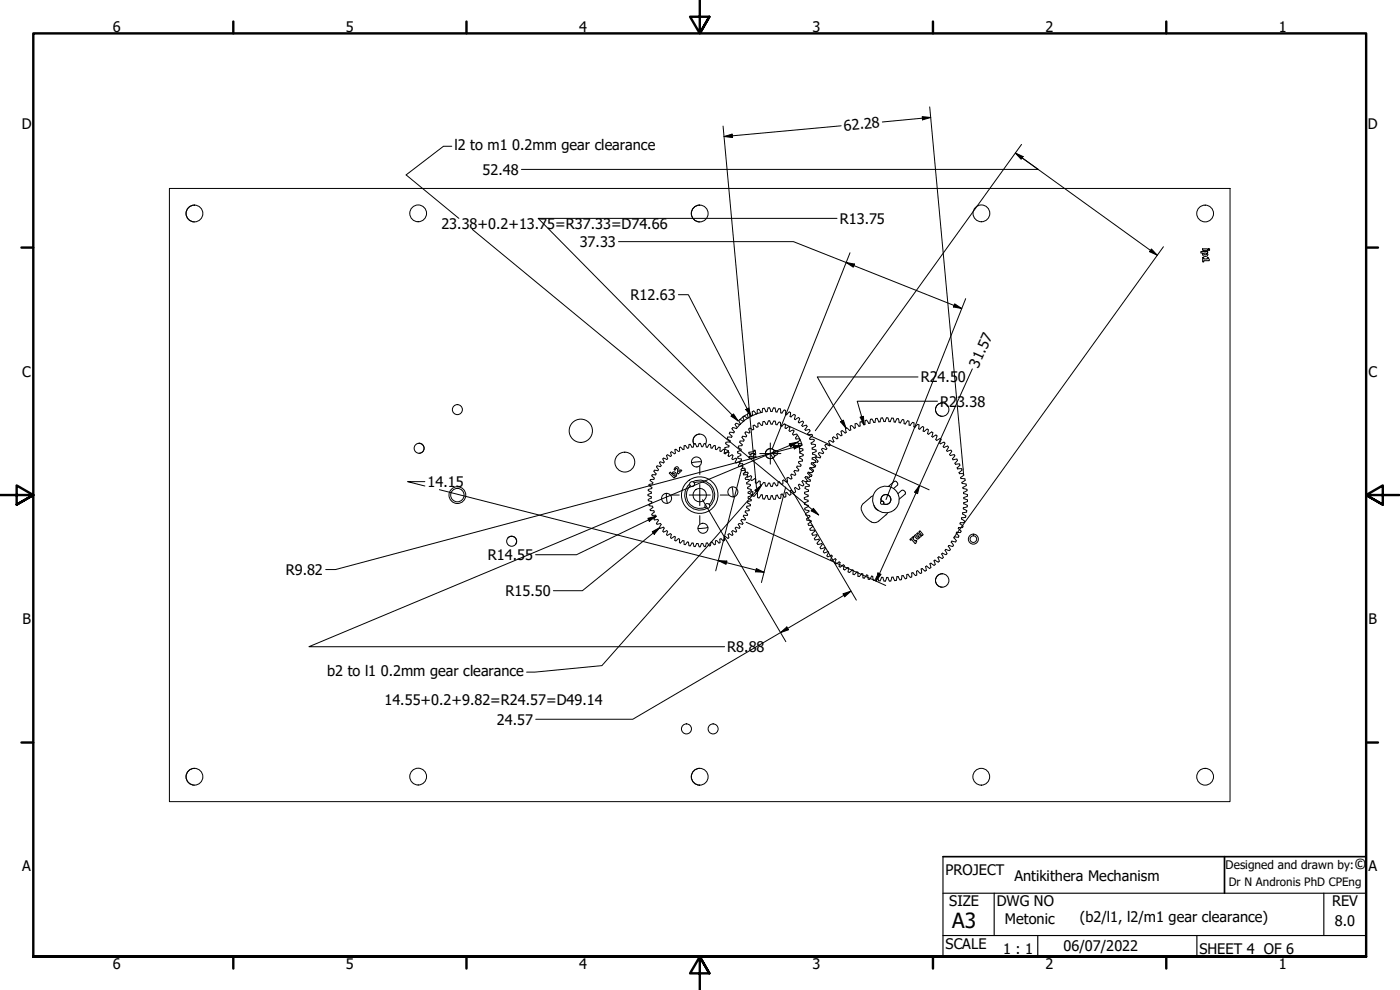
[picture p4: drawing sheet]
<svg xmlns="http://www.w3.org/2000/svg" width="420mm" height="297mm" viewBox="0 0 420 297" stroke-linecap="round" stroke-linejoin="round" font-family="sans-serif">
<!-- layer: Visible (ANSI) -->
<g fill="none" stroke="#000" stroke-width=".3">
<path d="M50.8 56.5h318.3v184h-318.3zM58.4 61.5a2.52 2.52 0 0 0-2.6 2.6 2.52 2.52 0 0 0 2.6 2.5M210 61.5a2.52 2.52 0 0 0-2.5 2.6 2.52 2.52 0 0 0 2.5 2.5M360.4 75.5h2.1v.4h-.2l.2 .5a.78 .78 0 0 1-1 .5 .78 .78 0 0 1-.5-1h-.6zM360.9 74.7h1.6v.4h-1.6zM360.9 77.3h.4v.4h1v-.4h.4l.2 .9h-1.6v.4h-.4zM361.3 75.9h.7v.5h-.6zM362.7 74.6h.3v.5h-.3zM125.8 133a1.5 1.5 0 0 1 1.5 1.5 1.5 1.5 0 0 1-1.5 1.5M197.2 139.8l-.2 .2 .6 .9-.2 .3M197.9 138.9l.3-.3 .9 .3M197.9 138.8l.5 .9"/>
<path d="M198.4 139.7l-.2 .3-1-.2M200 136.7l.4 .9M200.3 136.4l-.3 .3M200.3 136.4l.9 .6 .3-.2M200.4 137.7l-.3 .2-.9-.5-.2 .2-.1 .1 .5 .9-.3 .3M201.2 135.8l.3-.3 .9 .7 .3-.2M201.3 135.7l.2 1M202.6 134.9l.1 1M202.8 134.8l.8 .7 .3-.2M202.9 134.8l-.4 .2M203.9 134.3l.4-.1 .6 .7 .4-.1M203.9 134.3l.1 1"/>
<path d="M206.3 134.5l-.6-.8h-.2l-.2 .1v1M206.6 134.4l-.3 .1M206.8 133.4l-.1 1M208.3 133.1h.3l.5 .9M208.3 133.1l-.2 1-.2 .1h-.2l-.6-.9-.3 .1M209.8 133l.4 .1 .3 .9h.4M209.8 133l-.3 1h-.4M210 130.2a2.01 2.01 0 0 0-1.8 3 2.01 2.01 0 0 1 1.8-3 2.01 2.01 0 0 1 1.8 3M210.5 138.6l-3 .2M210.9 134l.4-.9h.4l.3 1 .1 .1h.2l.5-.9 .4 .1 .2 1 .3 .1M213.7 134.5l.6-.8h.2l.2 1.1 .4 .1M215.1 134.9l.7-.7 .3 .1v1"/>
<path d="M217.1 134.8l.4 .2M217.1 134.8l-.7 .7-.3-.2M217.5 135l-.2 1M217.5 135.9v.1M217.6 134.3l-.1 .4 1.1 .5v.4M217.7 133.1l1.1 .6-.1 .4-1.2 .2M218.2 131.5l1 .8-.1 .2v.1l-1.2 .1-.1 .4M218.3 135.6l-.9 .3M218.4 131.2l-.2 .4M218.5 136.8l.3 .2M218.6 136.7h.1M218.6 136.7v.1"/>
<path d="M218.6 135.5l-.1 .1M218.8 135.8l-.3 .9M218.8 135.8l-.3-.2-.9 .6-.3-.2M218.8 137l.9-.6 .3 .3-.4 .9M219.1 129.7l-.2 .3 .8 .9-.1 .3-1.2-.1M219.6 128.6l.8 .9M220.4 129.6l-.2 .3-1.1-.2M220.6 127.3l.5 1.2-.1 .1-1.1-.3-.2 .3M220.8 137.5l.3 .2M220.9 137.5l-1 .4-.3-.2M220.9 127l1.1 .5 .2-.3M220.9 127l-.3 .3"/>
<path d="M220.9 138.9l1-.3 .2 .2-.5 .9M221.1 137.7l-.4 1 .2 .2M221.4 135.9l.9 .4 .1 .3M221.5 137.5l1 .2M221.5 134.2l.9 .6M221.6 139.8l.2 .2M221.7 126.1l.5 1.1M222 132.7l.7 .7v.2v.1l-1.1 .2-.1 .4M222 139.1h.9l.1 .4-.4 .3M222.1 125.9l-.3 .2M222.1 132.3l-.1 .4M222.3 136.6l-.9 .5 .1 .4"/>
<path d="M222.4 134.8v.4l-1 .3v.4M222.5 137.7l.1 .4M222.5 138.1l-.7 .5M222.8 139.8l.2 .3-.6 .8 .2 .3M222.8 139.8l-1 .2M222.9 130.9l-.2 .3 .6 .8-.1 .4-1.1-.1M223.3 124.9l-.3 .2 .3 1.1-.2 .2-1.1-.6M224.7 135.7l1.7-.2-.1-.4h.4l.1 1.2-.4 .1v-.4l-1.1 .1 .1 .5h-.3zM224.7 124l-.4 .2 .3 1.1-.3 .2-1-.7M224.7 124l.9 .8M224.8 137.1l2.1-.3v.5l-2.1 .2zM225.1 129.7l-.3 .3-1-.4-.2 .3 .5 .9-.2 .3-1-.2"/>
<path d="M225.8 123.4l.1 1.2M225.9 124.6l-.3 .2M226 127.7l.3-.1 .8 .6M226 127.7l.2 1.1-.1 .1-.2 .1-.9-.6-.3 .3 .4 1M226.2 123.3l.7 .9 .4-.1M226.2 123.3l-.4 .2M227.7 122.8l-.4 .1v1.2M227.8 126.9l.7 .7M227.8 126.9l-.3 .1v1l-.3 .2M228.9 122.5l-.2 1.2-.3 .1-.7-1M229.3 122.5l.6 1h.3M229.3 122.5l-.4 .1"/>
<path d="M229.4 126.5l.5 .8h.4M229.4 126.4l-.4 .1-.1 1-.4 .2M230.6 126.3l-.3 1M230.6 126.3h.4l.4 .9 .4 .1 .4-1 .4 .1 .3 1 .3 .1 .6-.9M231.3 123.5l-.3-1.1h-.4l-.4 1.1M231.4 123.5h.3M232.2 122.4l-.5 1.1M232.2 122.4h.4M232.4 135.2a1.5 1.5 0 0 0-2.3-.1 1.5 1.5 0 0 0 .3 2.3 1.5 1.5 0 0 0 2.2-.7M232.6 122.4l.2 1.2h.4l.6-1 .4 .1 .1 1.2 .4 .1M233.8 126.6l.4 .1M234.2 126.8l.1 1"/>
<path d="M234.3 127.8l.3 .1 .8-.7 .3 .2-.1 1 .3 .2 .8-.6M235.3 123l-.7 1M235.4 123l.4 .1M235.8 123.1l-.1 1.2 .4 .2M236.1 124.5l.8-.9 .4 .2-.2 1.1 .3 .2M236.8 128l.3 .2-.3 1M238 129l-.9 .5-.3-.3M238 129l.3 .3M238.3 129.3l-.4 1 .2 .2 1-.2M238.3 124.3l-.9 .8M238.3 124.4l.4 .2-.3 1.1 .1 .1 1.2-.6M238.7 131.4l.2 .4 1-.2"/>
<path d="M239.1 130.2l.2 .4M239.3 130.6l-.6 .8M239.6 138.9l.8 .6M239.7 125.3l.3 .2-.4 1.1 .2 .3M239.7 138.5l-.1 .3M239.8 126.9l1.1-.5 .3 .3-.6 1 .2 .3 1.2-.4 .2 .3M240 131.6l.1 .4M240 137v.4l.8 .5M240 136l1 .3M240.1 135.6v.3M240.1 132l-.7 .7 .1 .4h1.1M240.3 139.9h-1.1l-.1 .3"/>
<path d="M240.4 139.5l-.1 .4M240.6 133.1l.1 .4-.9 .6 .1 .4 1 .2 .1 .4M240.9 138l-.1 .3-1 .2M240.9 135.1l-.9 .5M241 136.7l-1 .3M241 136.3v.4M242.2 127.9l-.6 1 .2 .3M242.9 128.9l.2 .4-.8 .8 .2 .4 1.2-.2 .1 .4-.8 .8 .1 .3h1.2M242.9 128.9l-1.1 .2M243.4 132.9l.1 .4 1.2 .1M243.5 139.2l.9 .7v.2l-.1 .2h-1.2l-.1 .3M243.7 134.8l1.2 .2v.5"/>
<path d="M243.7 137.7l1.1 .6M243.8 136.2l1.1 .4M243.8 135.9v.4M244 138.8l.8 .9M244.3 131.9l.1 .4-1 .6M244.7 133.4l.1 .4-1.1 .6 .1 .4M244.8 138.3l-.1 .4-1.2 .2v.3M244.8 139.7l-.2 .4-.2-.1M244.9 135.5l-1.1 .4M244.9 136.7v.4l-1.1 .3-.1 .4M245.5 138.4l-.2 .3-.6-.1M245.8 135.8l-.2 .3 .7 1-.2 .3"/>
<path d="M245.8 135.8l1.2 .3M246.1 137.4l-1.1-.3-.2 .2-.1 .2 .8 .9M247.2 135.8l-.2 .3M248.1 134.6l-.2 .3-1.1-.4-.3 .3 .7 1M249.2 133.5l-.3 .3-1.1-.5-.2 .3 .6 1.1M250 132.7l-1-.6-.2 .2-.1 .1 .5 1.1M250.3 132.4l-.3 .3M251.2 131.7l-1-.6-.4 .2 .5 1.2M251.5 131.5l-.3 .2M252.7 129.2l-.3 .2 .3 1.1-.3 .3-1-.7-.3 .2 .4 1.2M255 129.2l-.9-.8-.3 .2 .2 1.2-.3 .1-1-.7M255.3 129l-.3 .2"/>
<path d="M255.5 127.7l-.3 .1 .1 1.2M255.6 127.6l.8 .9 .3-.2M256.6 127.2l.1 1.2M256.7 127.2l.3-.2 .8 .9 .3-.1M260.1 126.1l-.4 .1-.1 1.1-.4 .1-.7-.9-.3 .1-.1 1.2M260.1 126.1l.6 1M261.6 125.7l-.4 .1-.1 1.2-.4 .1M261.7 125.7l.5 1.1 .4-.1 .2-1.1 .4-.1 .5 1.1h.4l.3-1.2h.4l.5 1.1M266.4 125.4h-.4l-.4 1.1h-.3M266.5 125.4l.3 1.1h.4M268 125.5l-.4-.1-.4 1.1M268.1 125.5l.3 1.1"/>
<path d="M268.3 126.6l.4 .1 .5-1.1h.4l.2 1.2M269.8 126.8l.4 .1M270.8 125.9l.4 .1 .2 1.1M270.8 125.9l-.6 1M272.8 126.4l-.4-.2-.7 1-.4-.1M272.8 126.4v1.1l.4 .1 .7-.9 .4 .2v1.2M274.3 128l.3 .2M275.7 128.6l.3 .2 .8-.8 .2 .1 .2 .1-.2 1.1 .4 .2 .9-.8M275.8 127.5l-.4-.2-.8 .9M275.8 127.5l-.1 1.1M278.3 128.7l.3 .3-.2 1.1 .3 .2 .9-.7 .3 .2M280 129.8l-.4 1.2"/>
<path d="M280.9 130.5l-1 .7-.3-.3M280.9 130.5l.3 .3-.4 1.1 .3 .2 1.1-.5M282 132.9l.2 .3 1.1-.5 .1 .1 .2 .2-.6 1 .3 .3 1.1-.5M282.1 131.6l.3 .2M282.4 131.8l-.4 1.1M282.8 120.9a2.01 2.01 0 0 0-2 2 2.01 2.01 0 0 0 2 2M284.1 135.1l.2 .3 1.1-.3 .2 .3-.6 1 .2 .3 1.2-.3M284.4 133.8l.3 .3-.6 1.1M285.8 137.6l.2 .4 1.2-.3M286.3 136.4l.2 .3M286.6 139l.1 .3 1.2-.1 .2 .4-.9 .8 .2 .3 1.2-.1M286.6 136.7l-.8 .9"/>
<path d="M287.2 137.8l.2 .3-.8 .9M194.5 148.7l1 .4v.3l-.9 .5M194.5 149.9l.1 .4M194.6 146.8l-.1 .4 1 .4v.4l-1 .4v.3M194.6 150.2l1 .3M194.8 151.7l1 .2M195.1 152.9l.1 .3h1M195.1 144.2l.9 .6M195.2 143.9l-.1 .3M195.6 150.5v.4l-.8 .5v.4M195.6 146.2v.4l-1 .2M195.7 142.4l-.1 .4 .8 .7-.2 .3"/>
<path d="M195.8 151.9l.1 .4M195.9 144.8l-.1 .4-1 .3-.1 .2 .9 .5M196 152.3l-.9 .6M196.2 155.7l.2 .3M196.2 143.8l-1 .1M196.2 153.3l.2 .3-.7 .9v.2l1.1-.1M196.2 141.4l.7 .8v.1l-.1 .2-1-.1M196.4 156l1-.2 .2 .4-.6 .8M196.8 154.6l.1 .3-.7 .8M197 157l.2 .3M197.2 157.3l1-.3 .2 .4-.5 .8M197.4 141.2l-1-.1-.2 .3"/>
<path d="M197.9 158.2l.2 .3 1-.3 .2 .2-.4 1 .3 .3M200 148l.3 3M200.4 159.4l-.3-.2-.9 .4M200.4 159.4l-.4 1 .3 .3M201.2 141.6l.5 .6 .2-.5a.8 .8 0 0 1 1.1 .4 .8 .8 0 0 1-.4 1.1l-.3 .3-1.5-1.5zM202 142.1l.5 .1 .1 .6-.2 .1-.6-.5zM202.6 140.3l.5-.3a1.1 1.1 0 0 1 .7 1.5l.5-.6 .3 .3-1.1 1-.2-.2-.1-1.4-.4 .1-.2 .4-.3-.3zM207 145.2a4.5 4.5 0 0 0-.7 5.9 4.5 4.5 0 0 0 5.8 1.5M207.1 145.7a4 4 0 0 0-.4 5.1 4 4 0 0 0 4.9 1.4M207.9 144.5a4.5 4.5 0 0 1 5.8 1.5 4.5 4.5 0 0 1-.7 5.9M208.4 144.9a4 4 0 0 1 4.9 1.4 4 4 0 0 1-.5 5.1M212.4 158.3l-2.9 .3"/>
<path d="M219.7 146.1l.3 3M220.8 159.6l-.9-.4-.3 .2 .3 1M220.9 158.2l-.3 .3 .5 .9M221.1 159.4l-.3 .3M221.8 157.1l-.3 .3 .6 .9-.2 .2-1-.3M221.8 157l1 .3M222.6 155.8l1 .2M222.6 155.9l-.2 .3 .6 .8-.2 .3M222.6 141.2l1-.1 .1 .3-.6 .8 .1 .3 1-.1M223.2 154.6l-.1 .4 .6 .7-.1 .3M223.2 154.6h1M223.5 140.5l-.8 .1"/>
<path d="M223.5 140.5l.2 .3-.3 .3M223.6 153.6l.8 .7M223.6 143.5l.2 .3 1 .1 .1 .3M224 152.3l.8 .6v.3M224.1 144.9v.3l1 .1 .1 .4-.9 .5 .1 .4 1 .3 .1 .3-1 .4v.4l1 .4M224.1 151.9v.4M224.2 143l.2 .2M224.3 142.4l.1 .4-.8 .7M224.3 141.6l-1 .3M224.3 141.7l.2 .3-.2 .4M224.4 154.3l-.1 .4M224.4 150.5v.4l.8 .5v.4"/>
<path d="M224.5 149.5l.9 .4v.4M224.8 153.2l-1.1 .1-.1 .3M224.9 144.2l-.8 .6M225.1 151.7l-1 .2M225.3 142.7l-.9 .4M225.3 142.7l.3 .3-.3 1 .2 .1 .1 .1 .9-.6M225.4 150.2l-1 .3M225.5 148.7l-1 .4v.4M225.5 148.4v.4M225.6 147.5l.4 .1M225.6 147.5l-.7 .6M225.9 147.6l-.1 1.2"/>
<path d="M226.5 143.6l.3 .2-.1 1M227.3 148.1l.1 1.2 .4 .1M227.4 148.1l-.4-.1-.7 .9-.4-.1M228.8 148.5l.2 1.2h.4M228.8 148.5l-.4-.1-.6 1M229.2 144.7l-.6 .9-.4-.2-.1-1-.3-.1-.8 .7-.3-.2M229.2 144.7l.3 .1M229.6 144.8l.2 1M229.8 145.8l.4 .1M229.9 148.7l-.5 1.1M229.9 148.7h.4M230.3 148.7l.3 1.1"/>
<path d="M230.6 149.8h.4M231.4 148.7l-.3 1.2M231.7 148.7l.5 1.1M231.8 148.7h-.4M233 145.8l-.5-.9h-.4l-.3 1h-.4l-.4-.9h-.4l-.5 .9M233.4 145.7l-.4 .1M233.5 144.6l-.1 1.1M234.3 149.5l-.4 .1-.6-1h-.4l-.2 1.2h-.4M234.7 148.2l.7 1 .4-.2M234.7 148.2l-.3 .1-.1 1.2M234.9 144.2v1l-.1 .1-.9-.7-.4 .1M234.9 144.2l.3-.2 .8 .7 .4-.2"/>
<path d="M236.1 147.7l.8 .9 .4-.2M236.1 143.4l.2 1M236.2 147.7l-.4 .2v1.1M237.2 147.2l.2 1.2M237.6 142.2l.9 .4M237.6 142.3l-.3 .2 .4 1-.2 .1-1-.4-.3 .2M239.1 140.2l.6 .8-.2 .3M239.5 141.3l-1-.2-.2 .3 .3 .4a.46 .46 0 0 1 0 .8M239.6 145.5l.4 1.1-.3 .3-.9-.7-.3 .2 .2 1.2-.3 .2-.9-.7-.3 .1M240.7 144.4l.5 1.1-.1 .1-.2 .2-1-.5-.3 .2M241.5 147.7l-.1 .4 1.1 .5M242 144.6l-.1 .4 1 .6"/>
<path d="M242.1 155.7l.1 .4 1.2 .1M242.3 143.1l-.1 .3 1 .6-.1 .4M242.5 148.6v.4l-1.1 .3v.4l1.1 .4v.4M242.5 150.5l-1.1 .4v.2v.2l1.2 .3v.4M242.6 152l-1.1 .5 .1 .4 1.1 .3M242.6 157.6h1.2M242.7 153.1l.1 .4-1.1 .6 .1 .4 1.2 .2 .1 .3-1 .7M242.8 141.7l.9 .9M242.9 145.5l-.1 .4-1.2 .2v.4l1.1 .6-.1 .3-1.1 .3M243 140.6l.9 .8-.2 .4-1.2-.1-.2 .3 .9 .9-.2 .3-1.2-.2-.2 .3 .7 1-.3 .3-1.1-.4-.2 .3M243 158.7l.2 .4M243.2 144.4l-1.2 .1"/>
<path d="M243.2 159.1l1.2-.1 .1 .4-.9 .8M243.3 140.3l.9 .8M243.3 156.1l.1 .4-.9 .7 .1 .4M243.7 142.6l-.2 .3h-.4M243.8 157.6l.1 .4M243.9 158l-.9 .7M244.2 141.1l-.3 .4M258.6 153.2a5.5 5.5 0 0 0 3.8 3.6l1.3-.5 2.2-1.8M261.3 149.2l-2.5 2.2-.3 .8v1M262 148.8l-.7 .4M262.3 151.6l.3 .8 1 .8M264.4 149.8h.1"/>
<path d="M264.5 150.4a1.46 1.46 0 0 1 1.3-2 1.46 1.46 0 0 1 1.5 1.8 1.46 1.46 0 0 1-2.2 .9M264.7 150.4a.48 .48 0 0 1 .5 .2 .48 .48 0 0 1-.1 .6 1.5 1.5 0 0 0 2.2-1 1.5 1.5 0 0 0-1.5-1.8 1.5 1.5 0 0 0-1.3 2M264.8 150.3l-.3 .1M265.1 151.1h.1M265.7 151.3v.1M266.1 148.4h.1M266.4 153.9l-.5 .6M266.6 146l2.1-1.7 .7 .6v.5l-1.2 1.2M267.4 149.9h.1M270.6 147.1l-1.1 1M270.6 147.2l.2-.1a1.04 1.04 0 0 1 1 .8l-1.9 1.9M287 160l.8 .8"/>
<path d="M288.3 159.8l-1.2-.1-.1 .3M288.4 159.4l-.1 .4M288.5 155.7l1 .7M288.6 140.6l.1 .4-.9 .8 .1 .3h1.2M288.6 155.3l-.1 .4M288.7 144.7l.1 .4 1.1 .1 .1 .4M288.9 158.3l-1.2-.1-.1 .4 .9 .8M289.1 142.1l.2 .4-1 .7 .1 .4 1.2 .1M289.1 152.3v.4l1.1 .5-.1 .4M289.4 156.8h-1.2l-.1 .4 .9 .7-.1 .4M289.5 156.4l-.1 .3M289.6 143.7l.1 .4"/>
<path d="M289.7 144.1l-1 .6M289.9 154.8l-.1 .4-1.2 .1M290 145.7l-1 .5v.4l1.2 .2v.4l-1 .5v.4l1.2 .3M290.1 153.6l-1.2 .2v.4l1 .6M290.3 152.1l-1.2 .2M290.3 151.6v.4M290.3 148.4l.1 .4-1.1 .5v.3l1.1 .4M290.4 150v.5l-1.2 .3v.4l1.1 .4M152.4 161.4a1.5 1.5 0 0 1 2.1-.1 1.5 1.5 0 0 1 .2 2.1M201.2 161.3l.3 .2 .8-.6 .4 .2-.2 1 .3 .2 .8-.7 .3 .2M201.5 160.3l-.3-.2-.9 .5M201.5 160.3l-.2 1"/>
<path d="M203.9 162.8l.3 .2M204 161.8l-.1 1M204.9 162.2l-.7 .7M204.9 162.2l.4 .1v1M205.3 163.3l.4 .2M205.7 163.4l.6-.8 .3 .1 .4 1.1h.1l.6-.9 .3 .1 .3 .9M208.3 164h.4M209.5 163.1l-.4-.1-.5 1M209.5 163.1l.3 .9M209.8 164.1h.4M210.5 163.1l-.4 .9M210.5 163.1h.4l.4 .9"/>
<path d="M211.7 164h-.4M214.3 163.4l-.6-.8-.3 .1-.2 1-.2 .1-.7-.9-.4 .1-.2 .9M214.7 163.3l-.4 .2M215.1 162.2l-.4 .1v1M215.1 162.2l.7 .7M217.1 162.3l-.7-.7-.4 .2 .1 1-.4 .2M217.6 160.9l-.3 .2 .2 1-.4 .2M217.6 160.9l.9 .6 .3-.1M218.8 160.1l-.3 .2 .2 1M218.8 160.1l.9 .5M220 160.4l-.3 .3M243.7 160.2l.1 .4 1.2-.2"/>
<path d="M245 160.4l.2 .4-.8 .8 .2 .4 1.2-.2M245.7 161.8l.2 .3-.7 .9 .2 .3M246.6 163.1l.2 .3-.7 .9 .2 .3M246.6 163.1l-1.2 .3M247.7 164.6l-.6 1 .3 .3 1.1-.4M247.7 164.6l-.2-.3-1.2 .4M248.4 165.5l.3 .2-.5 1.1M249.5 166.6l.3 .2M249.5 166.6l-1.1 .5-.2-.3M249.8 166.8l-.5 1.1 .3 .3M250.6 167.6l.3 .2-.4 1.1 .3 .3M250.7 167.6l-1.1 .6"/>
<path d="M251.8 168.6l.3 .2M251.8 168.6l-1 .6M252.1 168.8l-.3 1.1 .3 .2M253.1 169.4l.3 .2-.3 1.2M253.1 169.5l-1 .7M253.1 170.8l.4 .2M254.4 170.2l.3 .2M254.4 170.2l-.9 .8M254.5 171.6l.4 .2M254.7 170.4l-.2 1.2M255.7 170.9l.4 .2M255.8 171l-.9 .8"/>
<path d="M256.1 171.1l-.1 1.2 .4 .1M256.3 172.5l.8-.9 .4 .1v1.2M258.6 172.1l.3 .1 .1 1.2 .4 .1 .7-1 .3 .1M258.6 172.1l-.7 .9-.4-.1M260.4 172.6l.2 1.2 .3 .1M261 173.9l.5-1h.4l.2 1.2M263.4 173.1h-.4l-.5 1h-.4M263.4 173.1l.3 1.2h.4l.5-1.1M264.6 173.2h.4l.3 1.2h.4l.4-1.1 .4-.1 .4 1.2M267.3 174.3h-.4M268.9 174.2h-.4l-.5-1h-.4l-.3 1.1M269.2 173l-.2 1.2"/>
<path d="M270.7 172.8l-.2 1.1-.4 .1-.6-1h-.3M271 172.7l-.3 .1M273 161.9l1.1-.9 .2 .3-.4 .3 .8 .8 .3-.3 .2 .2-.2 .5-.3 .3-1.1-1.2-.3 .2zM273.6 171.9v1.2l-.4 .2-.7-1-.3 .1-.1 1.2-.4 .1-.7-1M274.4 160.7l.3-.3 .9 .8 .2-.2-.7-.9 .3-.3 .7 .8h.3v-.2l-.6-.8 .3-.4 1 1.2-.4 .3-.1-.1-.4 .5h-.3l-.2 .5-.3 .1zM275.4 171.2l-.3 .2v1.2l-.4 .1-.7-.9-.4 .1M275.4 171.2l.8 .9M276.4 170.7l.4-.1 .8 .8 .4-.2M276.5 170.7l.1 1.2M276.6 171.9l-.4 .2M278.1 169.8l.9 .8M278.1 169.8l-.3 .2 .2 1.2"/>
<path d="M279.1 169.2l.3 1.1M279.3 170.3l-.3 .2M279.4 169l-.3 .2M281.5 167.3l.4 1.1M281.9 168.4l-.3 .3-1-.7-.3 .3 .4 1.1-.4 .2-.9-.6M282.6 166.2l.5 1.1M282.8 172.2a2.01 2.01 0 0 0-2 2 2.01 2.01 0 0 0 2 2M283.1 167.3l-.3 .3-1-.6-.3 .3M284.2 166.1l-.3 .3-1.1-.4-.2 .2M284.6 163.9l.6 1M285.2 164.9l-.3 .3-1-.4-.3 .3 .6 1.1M287 162.3l-.2 .3-1.1-.3-.1 .2 .5 1.1-.2 .4-1.1-.4-.2 .3"/>
<path d="M287.8 160.8l-.2 .4-1.2-.2-.2 .4 .8 .9M58.4 230.5a2.52 2.52 0 0 0-2.6 2.6 2.52 2.52 0 0 0 2.6 2.5M210 230.5a2.52 2.52 0 0 0-2.5 2.6 2.52 2.52 0 0 0 2.5 2.5"/>
<circle cx="58.4" cy="64.1" r="2.52"/>
<circle cx="125.5" cy="64" r="2.52"/>
<circle cx="210" cy="64.1" r="2.52"/>
<circle cx="294.5" cy="64" r="2.52"/>
<circle cx="361.7" cy="64.1" r="2.52"/>
<circle cx="125.8" cy="134.5" r="1.5"/>
<circle cx="137.3" cy="122.9" r="1.5"/>
<circle cx="174.3" cy="129.3" r="3.5"/>
<circle cx="187.5" cy="138.6" r="2.98"/>
<circle cx="209" cy="138.6" r="1.5"/>
<circle cx="232.7" cy="135.9" r=".74"/>
<circle cx="282.8" cy="122.9" r="2.01"/>
<circle cx="137.3" cy="148.6" r="2.52"/>
<circle cx="137.3" cy="148.6" r="2.01"/>
<circle cx="200" cy="149.5" r="1.5"/>
<circle cx="207.7" cy="145.3" r=".74"/>
<circle cx="210" cy="148.6" r="5.5"/>
<circle cx="210" cy="148.6" r="2.01"/>
<circle cx="211" cy="158.5" r="1.5"/>
<circle cx="212.3" cy="151.8" r=".74"/>
<circle cx="219.9" cy="147.6" r="1.5"/>
<circle cx="264.7" cy="150.8" r=".49"/>
<circle cx="265.9" cy="149.9" r="4"/>
<circle cx="153.6" cy="162.4" r="1.5"/>
<circle cx="282.8" cy="174.2" r="2.01"/>
<circle cx="292.1" cy="161.8" r="1.5"/>
<circle cx="292.1" cy="161.8" r=".99"/>
<circle cx="206" cy="218.7" r="1.5"/>
<circle cx="214" cy="218.7" r="1.5"/>
<circle cx="58.4" cy="233.1" r="2.52"/>
<circle cx="125.5" cy="233" r="2.52"/>
<circle cx="210" cy="233.1" r="2.52"/>
<circle cx="294.5" cy="233.1" r="2.52"/>
<circle cx="361.7" cy="233.1" r="2.52"/>
</g>
<!-- layer: Border (ANSI) -->
<g fill="none" stroke="#000" stroke-width=".72">
<path d="M70 6.5v3.5M140 6.5v3.5M210 0v10l-2.9-5h5.8l-2.9 5 2.9-5M280 6.5v3.5M350 6.5v3.5M6.4 74.3h3.6M410 74.3h3.6M0 148.5h10l-5-2.8v5.7l5-2.9-5 2.9M420 148.5h-10l5-2.8v5.7l-5-2.9 5 2.9M6.4 222.8h3.6M410 222.8h3.6M10 287v-277h400v277h-400h400"/>
<path d="M70 287v3.6M140 287v3.6M212.9 292l-2.9-5 2.9 5h-5.8l2.9-5v10M280 287v3.6M350 287v3.6"/>
</g>
<!-- layer: Title (ANSI) -->
<path d="M283 257h127v30h-127M367.5 257v11" fill="none" stroke="#000" stroke-width=".51"/>
<path d="M283 257v30M283 268h127M298.4 268v12.7M397.3 268v12.7M283 280.7h127M311.4 280.7v6.3M359.2 280.7v6.3" fill="none" stroke="#000" stroke-width=".34"/>
<!-- layer: Symbol (ANSI) -->
<path d="M135.6 43.9h-2.5l-11.2 8.6 15.8 13M141.7 68.8l104 85.7M226.5 147.1l2.1-1.5-1.3 2.2zM228.6 145.6l-48 54.1-20.1 2h-2.5M244.1 152.5l1.6 2-2.2-1.2z" fill="none" stroke="#000" stroke-width=".3"/>
<g fill="#000">
<path d="M226.5 147.1l2.1-1.5-1.3 2.2z" fill-rule="evenodd"/>
<path d="M244.1 152.5l1.6 2-2.2-1.2z" fill-rule="evenodd"/>
</g>
<!-- layer: Dimension (ANSI) -->
<g fill="none" stroke="#000" stroke-width=".3">
<path d="M217 37.8l10 108.7M252.4 37.7l-35.1 3.3M276.8 35l2.5 .2-2.4 .8zM279 32.1l10.2 110.3M279.3 35.2l-14.5 1.4M156.5 50.8h155.1l-6.9-4.9 42.6 30.7M217.3 41l2.4-.8 .1 1.1zM304.7 45.9l2.3 1.1-.5 .8zM306.6 43.3l-61.9 85.9M185.6 72.5h52.5l50.5 20.1M251.2 65.5h-89.7l60 60.8M254 78.8l2.5 .4-.4 1z"/>
<path d="M255.1 75.8l-23.3 58.8M345.6 74.7l1.7 1.9-2.3-1.1zM349.2 74l-62.9 87.2M203.6 88.4h3l18.8 36.5M286.5 91.2l2.1 1.4-2.5-.5zM289.8 89.6l-23.9 60.3M275.5 113.1h-30.2l8.6 15.4M291.8 110.7l-28.9 63.7M219.4 124.9l.7-.7 1.4 2.1zM223.8 122.9l.9-.5 .7 2.5zM224 124.4l-2 1.5M228.4 123.8a12.6 12.6 0 0 0-7.1 4.4"/>
<path d="M231.2 136.1l25.8 44M235.5 127.3l43.3 19.7M236.9 133.2l2.5-.5-2.1 1.4zM238.1 133.7l2.6-.2-2.3 1.2zM239.4 132.7l-146.7 61.3h124.8M239.4 130.7l1.2 2.5M239.6 133.2l.5 2.6M240.7 133.5l-140 37.4h-3M252.3 126.6l.8-.5 .8 2.4zM258.1 125.2l1-.3 .2 2.6zM281.3 120.4h-24l2 7.1M127.5 144.5h-5.2l5.2 1.3"/>
<path d="M131.9 146.9l97.4 24.8M194.4 155.5l2.5-.6-2 1.5zM195.7 159.5l2.3-1.2-1.7 2zM196.9 154.9l-23.9 11.5h-12.3M198 158.3l-23.2 18.9h-8.7M210.8 149.9l25 42.6M222.5 141.1l-7.7 30.2M223.9 156.7l41.9 19M235.8 146.1l-7.3 28.7M276 145.7l-.6 2.4-1-.4zM215.6 168.2l2.5 .1-.2 1zM227 170.6l2.3 1.1-2.6-.1z"/>
<path d="M253 178.2l2.4-.8-1.9 1.7zM255.4 177.4l-65.5 38.4h-29.1M263.5 171.9l.9 .4-1.5 2.1zM234.2 189.8l1.9-1.7 .5 .9z"/>
</g>
<g fill="#000">
<path d="M276.8 35l2.5 .2-2.4 .8z" fill-rule="evenodd"/>
<path d="M217.3 41l2.4-.8 .1 1.1z" fill-rule="evenodd"/>
<path d="M304.7 45.9l2.3 1.1-.5 .8z" fill-rule="evenodd"/>
<path d="M254 78.8l2.5 .4-.4 1z" fill-rule="evenodd"/>
<path d="M345.6 74.7l1.7 1.9-2.3-1.1z" fill-rule="evenodd"/>
<path d="M286.5 91.2l2.1 1.4-2.5-.5z" fill-rule="evenodd"/>
<path d="M219.4 124.9l.7-.7 1.4 2.1z" fill-rule="evenodd"/>
<path d="M223.8 122.9l.9-.5 .7 2.5z" fill-rule="evenodd"/>
<path d="M236.9 133.2l2.5-.5-2.1 1.4z" fill-rule="evenodd"/>
<path d="M238.1 133.7l2.6-.2-2.3 1.2z" fill-rule="evenodd"/>
<path d="M252.3 126.6l.8-.5 .8 2.4z" fill-rule="evenodd"/>
<path d="M258.1 125.2l1-.3 .2 2.6z" fill-rule="evenodd"/>
<path d="M194.4 155.5l2.5-.6-2 1.5z" fill-rule="evenodd"/>
<path d="M276 145.7l-.6 2.4-1-.4z" fill-rule="evenodd"/>
<path d="M195.7 159.5l2.3-1.2-1.7 2z" fill-rule="evenodd"/>
<path d="M215.6 168.2l2.5 .1-.2 1z" fill-rule="evenodd"/>
<path d="M227 170.6l2.3 1.1-2.6-.1z" fill-rule="evenodd"/>
<path d="M253 178.2l2.4-.8-1.9 1.7z" fill-rule="evenodd"/>
<path d="M263.5 171.9l.9 .4-1.5 2.1z" fill-rule="evenodd"/>
<path d="M234.2 189.8l1.9-1.7 .5 .9z" fill-rule="evenodd"/>
</g>
<!-- layer: Center Mark (ANSI) -->
<path d="M210 139.9v2.5M228 136.1h6.4M231.2 132.9v6.4M201.3 148.5h2.5M206.8 148.5h6.4M210 145.4v6.3M210 154.7v2.5M216.2 148.5h2.5" fill="none" stroke="#000" stroke-width=".3"/>
<text font-size="6.3" x="285.8" y="278.5">A3</text>
<text font-size="4.5" x="406.4" y="260.8">©</text>
<g font-size="4.4">
<text x="33.8" y="9.6">6</text>
<text x="103.8" y="9.6">5</text>
<text x="173.8" y="9.6">4</text>
<text x="243.8" y="9.6">3</text>
<text x="313.8" y="9.6">2</text>
<text x="383.8" y="9.6">1</text>
<text x="6.5" y="38.8">D</text>
<text x="253.4" y="39.2" transform="rotate(-5 253.4 39.2)">62.28</text>
<text x="410.5" y="38.8">D</text>
<text x="136.4" y="45.1">l2 to m1</text>
<text x="153.8" y="45.1">0.2mm gear clearance</text>
<text x="144.8" y="52.4">52.48</text>
<text x="132.5" y="68.8">23.38+0.2+13.75=R37.33=D74.66</text>
<text x="252" y="67.1">R13.75</text>
<text x="174" y="74.1">37.33</text>
<text x="189.2" y="90">R12.63</text>
<text x="6.7" y="113">C</text>
<text x="293.6" y="110.6" transform="rotate(-66 293.6 110.6)">31.57</text>
<text x="410.7" y="113">C</text>
<text x="276.3" y="114.7">R24.50</text>
<text x="282.2" y="122">R23.38</text>
<text x="128.3" y="146">14.15</text>
<text x="85.8" y="172.5">R9.82</text>
<text x="146.4" y="168">R14.55</text>
<text x="151.7" y="178.8">R15.50</text>
<text x="6.7" y="187.3">B</text>
<text x="410.7" y="187.3">B</text>
<text x="218.3" y="195.6">R8.88</text>
<text x="98.2" y="202.8">b2 to l1</text>
<text x="114.3" y="202.8">0.2mm gear clearance</text>
<text x="115.4" y="211.6">14.55+0.2+9.82=R24.57=D49.14</text>
<text x="149.1" y="217.4">24.57</text>
<text x="6.7" y="261.5">A</text>
<text x="283.8" y="262.4">PROJECT</text>
<text x="410.7" y="261.5">A</text>
<text x="304.5" y="264.3">Antikithera Mechanism</text>
<text x="284.9" y="272">SIZE</text>
<text x="299.1" y="272">DWG NO</text>
<text x="399.8" y="271.9">REV</text>
<text x="301.6" y="277.4">Metonic</text>
<text x="324.1" y="276.7">(b2/l1, l2/m1 gear clearance)</text>
<text x="400.6" y="277.8">8.0</text>
<text x="283.8" y="284.7">SCALE</text>
<text x="301" y="286.3">1 : 1</text>
<text x="319.2" y="285.4">06/07/2022</text>
<text x="360" y="286.2">SHEET 4 OF 6</text>
<text x="33.8" y="290.6">6</text>
<text x="103.8" y="290.6">5</text>
<text x="173.8" y="290.6">4</text>
<text x="243.8" y="290.6">3</text>
<text x="313.8" y="290.6">2</text>
<text x="383.8" y="290.6">1</text>
</g>
<text font-size="3.6" x="367.8" y="260.8">Designed and drawn by:</text>
<text font-size="3.5" x="368.8" y="265.8">Dr N Andronis PhD CPEng</text>
</svg>
